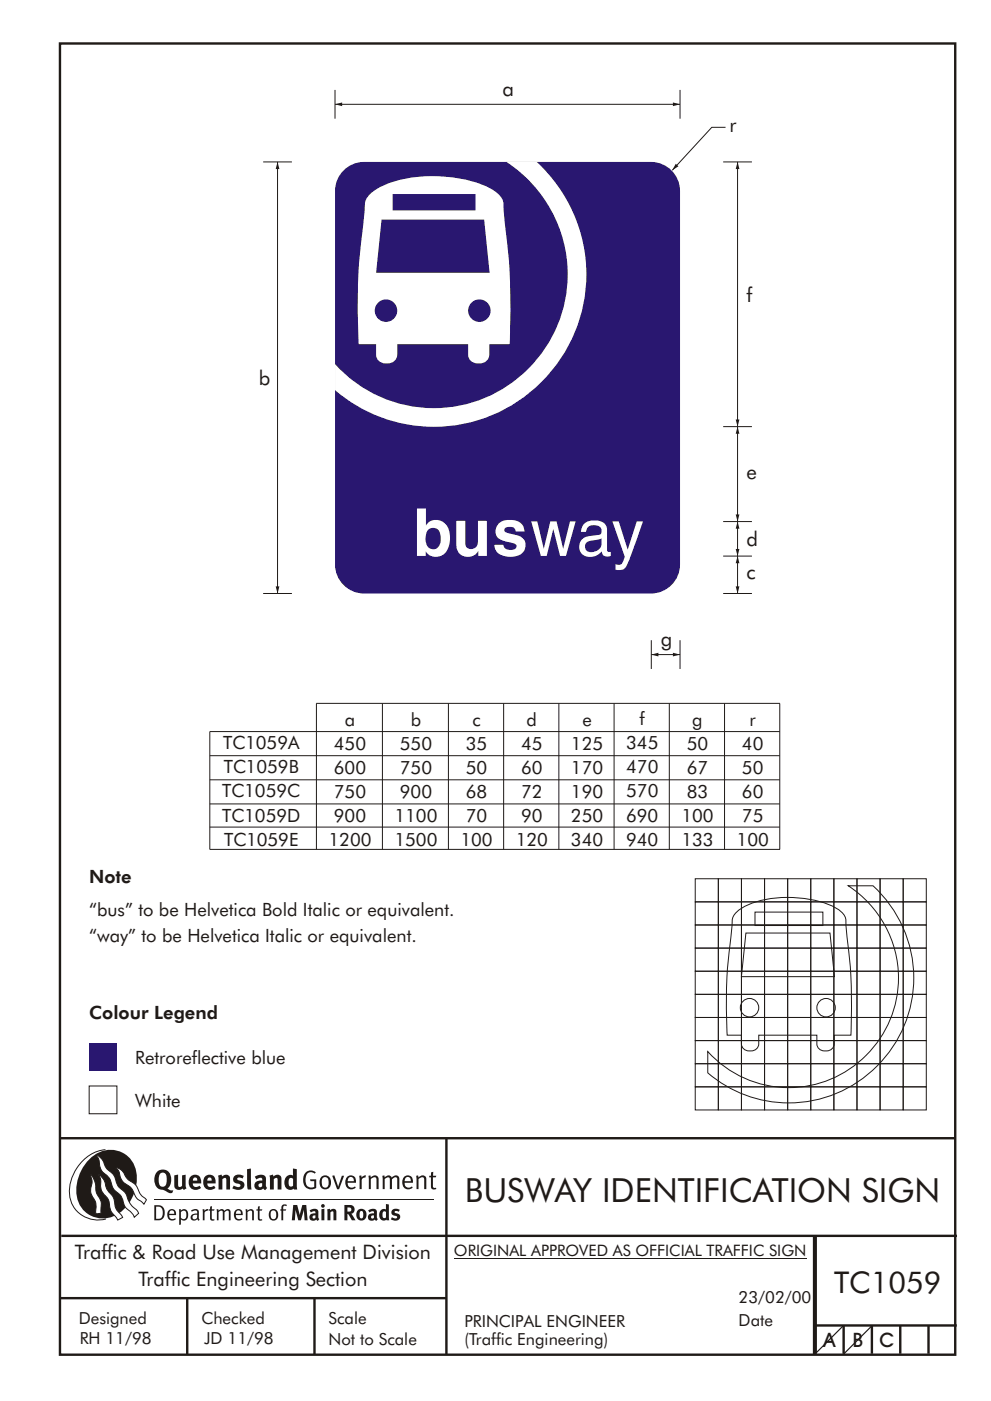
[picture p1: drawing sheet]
<svg xmlns="http://www.w3.org/2000/svg" width="210mm" height="297mm" viewBox="0 0 210 297" stroke-linecap="round" stroke-linejoin="round" font-family="sans-serif">
<g fill="none" stroke="#1f1a17" stroke-width=".51">
<path d="M12.7 9.2h190v278h-190zM12.7 241.3h190M94.7 241.4v45.8M12.7 275.2h82M13 262h190M39.7 275.2v12M66.7 275.2v12M172.7 262.2v25M173 262.2v24.8M173 281h30M179 281v6M185 281v6"/>
<path d="M191 281v6M197 281v6"/>
</g>
<g fill="none" stroke="#1f1a17" stroke-width=".21">
<path d="M147.5 186.3h4.9v4.9h-4.9zM147.5 191.2h4.9v4.9h-4.9zM147.5 196.1h4.9v4.9h-4.9zM152.4 186.3h4.9v4.9h-4.9zM152.4 191.2h4.9v4.9h-4.9zM152.4 196.1h4.9v4.9h-4.9zM156.3 193.4a15.3 15.3 0 0 1 9.1-3.1 22.7 22.7 0 0 1 12.4 2.5 3.1 3.1 0 0 1 1.7 3.1v.8a120.1 120.1 0 0 1 1 22.8h-3.5v1a1.88 1.88 0 0 1-1.9 2.3 1.88 1.88 0 0 1-1.8-2.3v-1h-11.3h-1v1a1.88 1.88 0 0 1-1.9 2.3 1.88 1.88 0 0 1-1.8-2.3v-1h-2.9a102.6 102.6 0 0 1 .9-22.7 4.4 4.4 0 0 1 1-3.4zM157.3 186.3h4.9v4.9h-4.9zM157.3 191.2h4.9v4.9h-4.9zM157.3 196.1h4.9v4.9h-4.9zM158.3 197.8h17.8l.9 9.3h-19.7zM160.2 193.4h14.4v2.8h-14.4z"/>
<path d="M162.2 186.3h4.9v4.9h-4.9zM162.2 191.2h4.9v4.9h-4.9zM162.2 196.1h4.9v4.9h-4.9zM167.1 186.3h4.9v4.9h-4.9zM167.1 191.2h4.9v4.9h-4.9zM167.1 196.1h4.9v4.9h-4.9zM172 186.3h4.9v4.9h-4.9zM172 191.2h4.9v4.9h-4.9zM172 196.1h4.9v4.9h-4.9zM176.9 186.3h4.9v4.9h-4.9zM176.9 191.2h4.9v4.9h-4.9zM176.9 196.1h4.9v4.9h-4.9z"/>
<path d="M180 187.8h5.2a26.5 26.5 0 0 1 2 37.1 26.5 26.5 0 0 1-37 2.6v-4.6a23.2 23.2 0 0 0 34.9-.6 23.2 23.2 0 0 0-5.1-34.5zM181.8 186.3h4.9v4.9h-4.9zM181.8 191.2h4.9v4.9h-4.9zM181.8 196.1h4.9v4.9h-4.9zM186.7 186.3h4.9v4.9h-4.9zM186.7 191.2h4.9v4.9h-4.9zM186.7 196.1h4.9v4.9h-4.9zM191.6 186.3h4.9v4.9h-4.9zM191.6 191.2h4.9v4.9h-4.9zM191.6 196.1h4.9v4.9h-4.9zM147.5 201h4.9v4.9h-4.9zM147.5 205.9h4.9v4.9h-4.9z"/>
<path d="M147.5 210.8h4.9v4.9h-4.9zM147.5 215.7h4.9v4.9h-4.9zM152.4 201h4.9v4.9h-4.9zM152.4 205.9h4.9v4.9h-4.9zM152.4 210.8h4.9v4.9h-4.9zM152.4 215.7h4.9v4.9h-4.9zM157.3 201h4.9v4.9h-4.9zM157.3 205.9h4.9v4.9h-4.9zM157.3 210.8h4.9v4.9h-4.9zM157.3 215.7h4.9v4.9h-4.9zM162.2 201h4.9v4.9h-4.9zM162.2 205.9h4.9v4.9h-4.9z"/>
<path d="M162.2 210.8h4.9v4.9h-4.9zM162.2 215.7h4.9v4.9h-4.9zM167.1 201h4.9v4.9h-4.9zM167.1 205.9h4.9v4.9h-4.9zM167.1 210.8h4.9v4.9h-4.9zM167.1 215.7h4.9v4.9h-4.9zM172 201h4.9v4.9h-4.9zM172 205.9h4.9v4.9h-4.9zM172 210.8h4.9v4.9h-4.9zM172 215.7h4.9v4.9h-4.9zM176.9 201h4.9v4.9h-4.9zM176.9 205.9h4.9v4.9h-4.9z"/>
<path d="M176.9 210.8h4.9v4.9h-4.9zM176.9 215.7h4.9v4.9h-4.9zM181.8 201h4.9v4.9h-4.9zM181.8 205.9h4.9v4.9h-4.9zM181.8 210.8h4.9v4.9h-4.9zM181.8 215.7h4.9v4.9h-4.9zM186.7 201h4.9v4.9h-4.9zM186.7 205.9h4.9v4.9h-4.9zM186.7 210.8h4.9v4.9h-4.9zM186.7 215.7h4.9v4.9h-4.9zM191.6 201h4.9v4.9h-4.9zM191.6 205.9h4.9v4.9h-4.9z"/>
<path d="M191.6 210.8h4.9v4.9h-4.9zM191.6 215.7h4.9v4.9h-4.9zM147.5 220.6h4.9v4.9h-4.9zM147.5 225.5h4.9v4.9h-4.9zM147.5 230.4h4.9v4.9h-4.9zM152.4 220.6h4.9v4.9h-4.9zM152.4 225.5h4.9v4.9h-4.9zM152.4 230.4h4.9v4.9h-4.9zM157.3 220.6h4.9v4.9h-4.9zM157.3 225.5h4.9v4.9h-4.9zM157.3 230.4h4.9v4.9h-4.9zM162.2 220.6h4.9v4.9h-4.9z"/>
<path d="M162.2 225.5h4.9v4.9h-4.9zM162.2 230.4h4.9v4.9h-4.9zM167.1 220.6h4.9v4.9h-4.9zM167.1 225.5h4.9v4.9h-4.9zM167.1 230.4h4.9v4.9h-4.9zM172 220.6h4.9v4.9h-4.9zM172 225.5h4.9v4.9h-4.9zM172 230.4h4.9v4.9h-4.9zM176.9 220.6h4.9v4.9h-4.9zM176.9 225.5h4.9v4.9h-4.9zM176.9 230.4h4.9v4.9h-4.9zM181.8 220.6h4.9v4.9h-4.9z"/>
<path d="M181.8 225.5h4.9v4.9h-4.9zM181.8 230.4h4.9v4.9h-4.9zM186.7 220.6h4.9v4.9h-4.9zM186.7 225.5h4.9v4.9h-4.9zM186.7 230.4h4.9v4.9h-4.9zM191.6 220.6h4.9v4.9h-4.9zM191.6 225.5h4.9v4.9h-4.9zM191.6 230.4h4.9v4.9h-4.9zM96.3 266.7h74.7"/>
<circle cx="159" cy="213.7" r="1.95"/>
<circle cx="175.3" cy="213.7" r="1.95"/>
</g>
<path d="M18.9 221.3h5.9v5.8h-5.9z" fill="#291770"/>
<path d="M18.9 230.2h5.9v5.9h-5.9z" fill-rule="evenodd" fill="#fff" stroke="#1f1a17" stroke-width=".21"/>
<path d="M72.9 36.1a6.1 6.1 0 0 1 4.3-1.8h60.9a6.2 6.2 0 0 1 6.2 6.2v79.2a6.2 6.2 0 0 1-6.2 6.1h-60.9a6.2 6.2 0 0 1-6.1-6.1v-79.2a6.1 6.1 0 0 1 1.8-4.4z" fill-rule="evenodd" fill="#291770"/>
<path d="M78.4 41.3a3.3 3.3 0 0 0-1 2.9l-.1 .9a136.7 136.7 0 0 0-1.2 27.9h3.7v1.3a2.16 2.16 0 0 0 2.5 2.7 2.1 2.1 0 0 0 2-2.7v-1.3h6.2h8.8v1.3a2.16 2.16 0 0 0 2.6 2.7 2.1 2.1 0 0 0 1.9-2.7v-1.3h4.2a138.1 138.1 0 0 0-1.1-28 5 5 0 0 0-.9-3.6 16.9 16.9 0 0 0-9.3-3.7 28.1 28.1 0 0 0-15.7 1.8l-1.9 1.2zM83.3 41.1h17.6v3.5h-17.6zM79.5 65.9a2.4 2.4 0 0 1 4.8 0 2.4 2.4 0 0 1-4.8 0zM81 46.6h21.7l1.2 11.2h-24.1zM99.3 65.9a2.4 2.4 0 0 1 4.8 0 2.4 2.4 0 0 1-4.8 0zM107.4 34.3a28.3 28.3 0 0 1 6.3 42.2 28.3 28.3 0 0 1-42.6 .7v5.5a32.3 32.3 0 0 0 45.1-3.2 32.3 32.3 0 0 0-2.3-45.2z" fill-rule="evenodd" fill="#fff"/>
<path d="M156.5 117.9v7.9" fill="none" stroke="#1f1a17" stroke-width=".21"/>
<g fill="#1f1a17">
<path d="M156.1 124.3h.8l-.4 1.5z" fill-rule="evenodd"/>
<path d="M156.5 117.9l.4 1.5h-.8z" fill-rule="evenodd"/>
</g>
<path d="M156.5 110.6v7.3" fill="none" stroke="#1f1a17" stroke-width=".21"/>
<g fill="#1f1a17">
<path d="M156.1 116.4h.8l-.4 1.5z" fill-rule="evenodd"/>
<path d="M156.5 110.6l.4 1.5h-.8z" fill-rule="evenodd"/>
</g>
<path d="M156.5 90.5v20.1" fill="none" stroke="#1f1a17" stroke-width=".21"/>
<g fill="#1f1a17">
<path d="M156.1 109.1h.8l-.4 1.5z" fill-rule="evenodd"/>
<path d="M156.5 90.5l.4 1.5h-.8z" fill-rule="evenodd"/>
</g>
<path d="M156.5 34.3v56.2" fill="none" stroke="#1f1a17" stroke-width=".21"/>
<g fill="#1f1a17">
<path d="M156.1 88.9h.8l-.4 1.6z" fill-rule="evenodd"/>
<path d="M156.5 34.3l.4 1.5h-.8z" fill-rule="evenodd"/>
</g>
<path d="M153.9 27h-2.9l-8.4 9.1" fill="none" stroke="#1f1a17" stroke-width=".21"/>
<path d="M143.4 34.7l.5 .6-1.3 .8z" fill-rule="evenodd" fill="#1f1a17"/>
<path d="M71.1 22.1h73.2" fill="none" stroke="#1f1a17" stroke-width=".21"/>
<g fill="#1f1a17">
<path d="M142.8 21.7l1.5 .4-1.5 .4 1.5-.4-1.5 .4z" fill-rule="evenodd"/>
<path d="M71.1 22.1l1.5-.4v.8z" fill-rule="evenodd"/>
</g>
<path d="M144.3 19.1v6.1M153.4 34.3h6.1M153.4 90.5h6.1M153.4 117.9h6.1M153.4 110.6h6.1M138.2 138.8h6.1" fill="none" stroke="#1f1a17" stroke-width=".21"/>
<g fill="#1f1a17">
<path d="M142.8 138.4l1.5 .4-1.5 .4 1.5-.4-1.5 .4z" fill-rule="evenodd"/>
<path d="M138.2 138.8l1.5-.4v.8z" fill-rule="evenodd"/>
</g>
<path d="M71.1 19.1v6.1M58.9 34.3v91.5M138.2 135.7v6.1M144.3 135.7v6.1M153.4 125.8h6.1" fill="none" stroke="#1f1a17" stroke-width=".21"/>
<g fill="#1f1a17">
<path d="M58.5 124.3h.8l-.4 1.5z" fill-rule="evenodd"/>
<path d="M58.9 34.3l.4 1.5h-.8z" fill-rule="evenodd"/>
</g>
<g fill="none" stroke="#1f1a17" stroke-width=".21">
<path d="M55.8 34.3h6.1M55.8 125.8h6.1M67.1 149.1h98.4M67.1 149.2v30.9M81.1 149.2v30.9M95.1 149.2v30.9M106.9 149.2v30.9M118.6 149.2v30.9M130.3 149.2v30.9M142 149.2v30.9M153.7 149.2v30.9M165.4 155.1h-120.9v25h121"/>
<path d="M165.4 149.2v30.9M44.5 160.2h120.9M44.5 165.3h120.9M44.5 170.4h120.9M44.5 175.4h120.9"/>
</g>
<path d="M178.9 281.1l-6 6" fill="none" stroke="#1f1a17" stroke-width=".25"/>
<g fill="#1f1a17">
<path d="M64.9 248.5a1.61 1.61 0 0 1 2.1 .1l-.2 .2a1.17 1.17 0 0 0-1.4-.1 1.17 1.17 0 0 0-.6 1.2 1.42 1.42 0 0 0 1.2 1.9l.7-.2v-1.2h-.8l-.1-.4h1.3v1.9a1.82 1.82 0 0 1-2.2-.1 1.82 1.82 0 0 1-.6-2.1l.2-.7z" fill-rule="evenodd"/>
<path d="M68.2 249.5a1.77 1.77 0 0 0 .4 2.6 1.39 1.39 0 0 0 1.4-.5 1.39 1.39 0 0 0 .2-1.5 1.19 1.19 0 0 0-2-.6zM68.5 249.7a.83 .83 0 0 1 1 .1 .83 .83 0 0 1 .2 1 .75 .75 0 0 1-.6 1 .75 .75 0 0 1-.8-.8v-.9z" fill-rule="evenodd"/>
<path d="M70.5 249.3l.4-.1 .8 2.4 .8-2.3h.5l-1.1 2.8h-.4z" fill-rule="evenodd"/>
<path d="M73.6 249.6a1.74 1.74 0 0 0 .5 2.5h.9l.5-.3-.2-.3a.89 .89 0 0 1-1.1 .2 .89 .89 0 0 1-.4-.9h1.7a1.15 1.15 0 0 0-.4-1.4 1.15 1.15 0 0 0-1.5 .2zM74 249.8a.67 .67 0 0 1 .8-.2 .67 .67 0 0 1 .3 .8h-1.3z" fill-rule="evenodd"/>
<path d="M76.2 249.3l.4-.1 .1 .4 .5-.3 .5-.1-.2 .5a.61 .61 0 0 0-.8 .6v1.8h-.4z" fill-rule="evenodd"/>
<path d="M78.1 249.3l.5-.1 .1 .4a.89 .89 0 0 1 .9-.4 .89 .89 0 0 1 .7 .8v2.1h-.4v-2.1l-.1-.3-.3-.1-.8 .4v2.1h-.4z" fill-rule="evenodd"/>
<path d="M81.1 249.3l.4-.1 .1 .4a.83 .83 0 0 1 .8-.4 .83 .83 0 0 1 .7 .5 .86 .86 0 0 1 .9-.5 .86 .86 0 0 1 .7 .8v2.1h-.4l-.1-2.3a.5 .5 0 0 0-.8 0l-.2 .2v2.1h-.5v-2.2l-.4-.3-.7 .4v2.1h-.4z" fill-rule="evenodd"/>
<path d="M85.7 249.6a1.74 1.74 0 0 0 .5 2.5h.9l.5-.3-.2-.3a.89 .89 0 0 1-1.1 .2 .89 .89 0 0 1-.4-.9h1.7a1.15 1.15 0 0 0-.5-1.4 1.15 1.15 0 0 0-1.4 .2zM86 249.8a.67 .67 0 0 1 .9-.2 .67 .67 0 0 1 .3 .8h-1.3z" fill-rule="evenodd"/>
<path d="M88.3 249.3l.4-.1 .1 .4a.89 .89 0 0 1 .9-.4 .89 .89 0 0 1 .7 .8v2.1h-.4v-2.1l-.1-.3-.3-.1-.8 .4v2.1h-.4z" fill-rule="evenodd"/>
<path d="M91.5 248.6l.4-.2v.9h.7l-.2 .3h-.5v2.1l.1 .1h.5l.1 .3a.71 .71 0 0 1-1.2-.5v-2h-.3v-.3h.3z" fill-rule="evenodd"/>
<path d="M37 249.2l.8-.2v2a.46 .46 0 0 0 .2 .7 .46 .46 0 0 0 .6-.3v-2.2l.8-.1v2.3l.2 .5-.6 .4-.2-.3a1.03 1.03 0 0 1-1.2 .2 1.03 1.03 0 0 1-.6-1z" fill-rule="evenodd"/>
<path d="M40.4 249.5a1.64 1.64 0 0 0 0 2.3 1.64 1.64 0 0 0 2.3 .1l-.4-.5a.78 .78 0 0 1-.9 .3 .78 .78 0 0 1-.5-.8h1.8a1.37 1.37 0 0 0-.6-1.6 1.37 1.37 0 0 0-1.7 .2zM41 249.8a.48 .48 0 0 1 .7-.1 .48 .48 0 0 1 .2 .6h-1z" fill-rule="evenodd"/>
<path d="M43.5 249.5a1.65 1.65 0 0 0-.2 2 1.65 1.65 0 0 0 1.9 .7l.5-.3-.3-.5a.78 .78 0 0 1-.9 .3 .78 .78 0 0 1-.5-.8h1.8a1.37 1.37 0 0 0-.6-1.6 1.37 1.37 0 0 0-1.7 .2zM44.1 249.8a.48 .48 0 0 1 .6-.1 .48 .48 0 0 1 .2 .6h-.9z" fill-rule="evenodd"/>
<path d="M46.3 249.3l.7-.3 .1 .4a.95 .95 0 0 1 1-.3 .95 .95 0 0 1 .7 .9v2.2h-.8v-2.3l-.3-.2-.5 .3v2.2h-.8z" fill-rule="evenodd"/>
<path d="M49.7 249.4a1.73 1.73 0 0 1 2-.1l-.2 .6-.6-.2a.42 .42 0 0 0-.6 .3l.2 .2a1.23 1.23 0 0 1 1.4 1 1.47 1.47 0 0 1-2.3 .9l-.3-.2 .3-.5 .7 .3a.47 .47 0 0 0 .7-.3 .87 .87 0 0 0-1-.6l-.4-.2-.1-.4z" fill-rule="evenodd"/>
<path d="M54.1 249.5l.3 .6 .3-.2a.62 .62 0 0 1 .9 0v.4a1.21 1.21 0 0 0-1.3 .3 1.21 1.21 0 0 0-.2 1.4 1.19 1.19 0 0 0 1.7 0l.5 .3 .4-.4-.3-.4v-1.3a.96 .96 0 0 0-1.3-1.1zM55 251l.6-.1v.6a.43 .43 0 0 1-.6 .1 .43 .43 0 0 1 0-.6z" fill-rule="evenodd"/>
<path d="M57.2 249.3l.7-.3 .1 .4a.95 .95 0 0 1 1-.3 .95 .95 0 0 1 .7 .9v2.2h-.8v-2.3l-.3-.2-.5 .3v2.2h-.8z" fill-rule="evenodd"/>
<path d="M62.2 247.7v1.6a1.29 1.29 0 0 0-1.4 .1 1.29 1.29 0 0 0-.5 1.3 1.24 1.24 0 0 0 .5 1.4 1.24 1.24 0 0 0 1.5-.1l.1 .2h.7l-.1-4.3zM61.5 249.8h.4l.3 .1v1.5l-.3 .2a.48 .48 0 0 1-.6-.5 1.52 1.52 0 0 1 .2-1.3z" fill-rule="evenodd"/>
<path d="M52.4 247.9l.8-.2 .2 4.5h-.8l-.1-.2z" fill-rule="evenodd"/>
</g>
<path d="M22.4 243.8a9 9 0 0 0-7.4 10.8 6.2 6.2 0 0 0 7.5 3.8M32.7 254.3h59.4" fill="none" stroke="#1f1a17" stroke-width=".21"/>
<path d="M19.1 245.6a5.7 5.7 0 0 1 6.5-1.4 5.7 5.7 0 0 1 3.4 5.7 8.6 8.6 0 0 1-6.2 8.4 5.7 5.7 0 0 1-6.5-7.1 9.9 9.9 0 0 1 2.8-5.6z" fill-rule="evenodd" fill="#1f1a17"/>
<path d="M24.4 247.5a3.1 3.1 0 0 1 2.3 2.1l.8 .8a3.2 3.2 0 0 1 2 2.3l.4 .7 1.2 1-.6 .9-.2-.3a3.5 3.5 0 0 1-1.9-2 3.8 3.8 0 0 0-2.1-2.2 3.5 3.5 0 0 1-1-2.3zM20.4 244.9a3.4 3.4 0 0 1 1.9 2.4l.7 .9a3.3 3.3 0 0 1 1.7 2.5 4.4 4.4 0 0 0 1.7 2l.3 .3a6.1 6.1 0 0 0 2.5 3.7l.2 .5-.9 .9a6.1 6.1 0 0 0-1.9-2.2l-.4-.7a3.6 3.6 0 0 0-1.9-2.9l-.6-1a3.6 3.6 0 0 0-1.9-2.8 3.7 3.7 0 0 1-.8-2.4zM21 249.1a3.4 3.4 0 0 1 1.5 2.7l.6 .9a3.8 3.8 0 0 1 1.4 3.1l.3 .8 1.2 1.5-1 .6-.5-.8a3.2 3.2 0 0 1-1.3-2.8 4.3 4.3 0 0 0-1.4-2.2 4.7 4.7 0 0 1-.5-2.9zM19.2 249a5.1 5.1 0 0 1 1.2 3.7l.3 .7a3.1 3.1 0 0 1 .7 3l.1 .8-1.1 .2-.1-.8a3.5 3.5 0 0 0-.9-3.2 3.6 3.6 0 0 1 .1-2.6z" fill-rule="evenodd" fill="#fff" stroke="#1f1a17" stroke-width=".21"/>
<g fill="#1f1a17">
<path d="M33.4 248.4a2.51 2.51 0 0 0 .4 3.7l.8 .2a2.78 2.78 0 0 0 2 .6l.2-.5h-.6l-.7-.4a2.56 2.56 0 0 0 0-3.8 1.83 1.83 0 0 0-2.1 .2zM34 248.8a.87 .87 0 0 1 1 0 .87 .87 0 0 1 .4 .9v.4a1.17 1.17 0 0 1-.9 1.5h-.3a2.38 2.38 0 0 1-.2-2.8z" fill-rule="evenodd"/>
<path d="M33.1 255.8v2.6a1.12 1.12 0 0 0 1.2-.3 1.12 1.12 0 0 0 .2-1.1l-.1-.6-.3-.4zM32.7 255.5h1.1a1.67 1.67 0 0 1 1.2 1.7 1.67 1.67 0 0 1-1.3 1.5h-1zM36.1 256.8l-.2 .6h1.1a.55 .55 0 0 0-.3-.7 .55 .55 0 0 0-.6 .1zM35.8 256.7a.95 .95 0 0 1 1.2-.2 .95 .95 0 0 1 .4 1.1h-1.5a.72 .72 0 0 0 .4 .8 .72 .72 0 0 0 .9-.1l.1 .2a1.15 1.15 0 0 1-1.5 0 1.15 1.15 0 0 1-.2-1.5zM38.4 257v1.2a.7 .7 0 0 0 .9 .1 .7 .7 0 0 0 .2-.9 .61 .61 0 0 0-.4-.7 .61 .61 0 0 0-.7 .3zM38 256.4l.3-.1 .1 .4a.95 .95 0 0 1 1.2-.2 .95 .95 0 0 1 .3 1.2 .92 .92 0 0 1-.5 1 .92 .92 0 0 1-1-.2v1.1l-.4 .1zM40.9 257.8a.5 .5 0 0 0 .2 .7 .5 .5 0 0 0 .7-.3v-.7zM40.5 256.7a1 1 0 0 1 1.7 .2v1.4l.2 .3-.2 .2-.3-.3a.78 .78 0 0 1-1.4-.1 .78 .78 0 0 1 .8-1.1h.5a.58 .58 0 0 0-.3-.7 .58 .58 0 0 0-.7 .3zM43 256.4l.3-.1 .1 .4 .3-.3h.5l-.2 .3a.52 .52 0 0 0-.6 .6v1.4h-.4zM44.6 255.8l.4-.1-.1 .7h.6l-.1 .3h-.5v1.5a.35 .35 0 0 0 .6 .3v.2a.57 .57 0 0 1-.6 .1 .57 .57 0 0 1-.3-.5v-1.6h-.3v-.3h.3zM45.9 256.4l.4-.1 .1 .4 .2-.2a.64 .64 0 0 1 1 .2 .7 .7 0 0 1 .8-.4 .7 .7 0 0 1 .5 .7v1.7h-.4v-1.7l-.2-.3-.7 .3v1.7h-.3v-1.6a.38 .38 0 0 0-.3-.5 .38 .38 0 0 0-.5 .3l-.1 .1v1.7h-.4zM50.2 256.8l-.2 .6h1.1a.55 .55 0 0 0-.2-.7 .55 .55 0 0 0-.7 .1zM49.9 256.7a.95 .95 0 0 1 1.2-.2 .95 .95 0 0 1 .4 1.1h-1.5a.72 .72 0 0 0 .4 .8 .72 .72 0 0 0 .9-.1l.1 .2a1.15 1.15 0 0 1-1.5 0 1.15 1.15 0 0 1-.2-1.5zM52.1 256.4l.3-.1 .1 .4a.72 .72 0 0 1 .8-.4 .72 .72 0 0 1 .6 .7v1.7h-.4v-1.5a.45 .45 0 0 0-.3-.6 .45 .45 0 0 0-.5 .3l-.2 .1v1.7h-.3zM54.7 255.8l.4-.1v.7h.6l-.1 .3h-.5v1.5a.35 .35 0 0 0 .5 .3v.2a.57 .57 0 0 1-.6 .1 .57 .57 0 0 1-.3-.5v-1.6h-.3v-.3h.3zM57.6 256.8l-.2 .7a.65 .65 0 0 0 .3 .9 .65 .65 0 0 0 .8-.3l.1-.1a.93 .93 0 0 0-.7-1.4zM57.3 256.7a1.12 1.12 0 0 1 1.4 0 1.12 1.12 0 0 1 .2 1.4 1.01 1.01 0 0 1-1.2 .7 1.01 1.01 0 0 1-.7-1.2zM59.9 255.5l.5-.2 .5 .2-.2 .2-.3-.1-.3 .2v.6h.6l-.1 .3h-.5v2h-.4v-2h-.2v-.3h.2zM62.2 255.5l-.3 3.2h.7l.1-2.2 .6 2.2h.5l.7-2.2 .1 2.2h.7l-.3-3.2h-.9l-.5 2.1-.5-2.1zM65.7 256.6l.3 .5a.51 .51 0 0 1 .5-.3 .51 .51 0 0 1 .4 .4v.1a.88 .88 0 0 0-1.1 .3 .88 .88 0 0 0 .2 1.1 .9 .9 0 0 0 1.1-.1l.3 .3 .4-.4-.3-.3v-1.1a.87 .87 0 0 0-.4-.8 .87 .87 0 0 0-1 .1zM66.4 257.8l.5-.1v.5l-.1 .1h-.3l-.2-.1zM68.2 256.4v2.3h.6v-2.4zM68.1 255.7a.4 .4 0 0 0 .8 0 .4 .4 0 0 0-.8 0zM69.4 256.4l.1 2.3h.6v-1.7a.33 .33 0 0 1 .4-.2 .33 .33 0 0 1 .2 .4v1.5h.7v-1.7a.75 .75 0 0 0-.6-.7 .75 .75 0 0 0-.8 .3v-.3zM73.1 255.5v3.2h.6v-1.3l.3 .2 .7 1.1h.7l-.9-1.4a.94 .94 0 0 0 .7-1 .94 .94 0 0 0-.9-.8zM73.7 256a.51 .51 0 0 1 .7 .1 .51 .51 0 0 1-.1 .8h-.6zM75.9 256.6a1.19 1.19 0 0 0-.1 1.8 1.19 1.19 0 0 0 1.7-.1 1.19 1.19 0 0 0 0-1.6 1.19 1.19 0 0 0-1.6-.1zM76.5 256.8h.2a.99 .99 0 0 1 0 1.5 1.06 1.06 0 0 1-.2-1.5zM78.1 256.6l.3 .5a.51 .51 0 0 1 .5-.3 .51 .51 0 0 1 .4 .4v.1a.88 .88 0 0 0-1.1 .3 .88 .88 0 0 0 .2 1.1 .9 .9 0 0 0 1.1-.1l.3 .3 .4-.4-.2-.3v-1.1a.87 .87 0 0 0-.5-.8 .87 .87 0 0 0-1 .1zM78.9 257.8l.4-.1v.5l-.1 .1h-.3l-.2-.1zM81.9 255.3v1.1a1.2 1.2 0 0 0-1.4 .6 1.2 1.2 0 0 0 .2 1.5l.5 .3 .8-.2v.1h.6l-.1-3.3zM81.4 256.9l.5 .1-.1 1.2a.46 .46 0 0 1-.5 0 .46 .46 0 0 1-.2-.6zM83.3 256.5a.79 .79 0 0 0-.2 1 .79 .79 0 0 0 1 .3 .33 .33 0 0 1 0 .5 .33 .33 0 0 1-.5 0l-.5-.2-.2 .4a1.15 1.15 0 0 0 1.2 .3 1.15 1.15 0 0 0 .8-1 1.49 1.49 0 0 0-1.2-.7 .4 .4 0 0 1 .3-.4 .4 .4 0 0 1 .4 .1l.2 .1 .2-.4a1.47 1.47 0 0 0-1.5 0z" fill-rule="evenodd"/>
</g>
<path d="M185 281.1l-6 6" fill="none" stroke="#1f1a17" stroke-width=".25"/>
<text font-size="14" fill="#fff" x="87.6" y="117.9">busway</text>
<text font-size="7.1" fill="#1f1a17" x="98.6" y="255">BUSWAY IDENTIFICATION SIGN</text>
<text font-size="6.3" fill="#1f1a17" x="177" y="274.1">TC1059</text>
<g font-size="4.3" fill="#1f1a17">
<text x="106.6" y="20.3">a</text>
<text x="154.8" y="28">r</text>
<text x="158.4" y="64">f</text>
<text x="54.9" y="81.7">b</text>
<text x="158.4" y="101.5">e</text>
<text x="158.4" y="115.8">d</text>
<text x="158.4" y="122.8">c</text>
<text x="140.2" y="137">g</text>
</g>
<g font-size="4.2" fill="#1f1a17">
<text x="15.9" y="267">Traffic &amp; Road Use Management Division</text>
<text x="29.4" y="272.6">Traffic Engineering Section</text>
<text x="174.7" y="285.6">A</text>
<text x="180.9" y="285.6">B</text>
<text x="186.6" y="285.6">C</text>
</g>
<g font-size="3.9" fill="#1f1a17">
<text x="73.2" y="153.8">a</text>
<text x="87.2" y="153.8">b</text>
<text x="100.2" y="153.8">c</text>
<text x="111.7" y="153.8">d</text>
<text x="123.6" y="153.8">e</text>
<text x="135.7" y="153.8">f</text>
<text x="146.9" y="153.8">g</text>
<text x="159" y="153.8">r</text>
<text x="47.4" y="158.9">TC1059A</text>
<text x="70.8" y="158.9">450</text>
<text x="84.8" y="158.9">550</text>
<text x="98.8" y="158.9">35</text>
<text x="110.6" y="158.9">45</text>
<text x="121.1" y="158.9">125</text>
<text x="132.8" y="158.9">345</text>
<text x="145.7" y="158.9">50</text>
<text x="157.4" y="158.9">40</text>
<text x="47.5" y="164">TC1059B</text>
<text x="70.8" y="164">600</text>
<text x="84.8" y="164">750</text>
<text x="98.8" y="164">50</text>
<text x="110.6" y="164">60</text>
<text x="121.1" y="164">170</text>
<text x="132.8" y="164">470</text>
<text x="145.7" y="164">67</text>
<text x="157.4" y="164">50</text>
<text x="47.2" y="169.1">TC1059C</text>
<text x="70.8" y="169.2">750</text>
<text x="84.8" y="169.2">900</text>
<text x="98.8" y="169.2">68</text>
<text x="110.6" y="169.2">72</text>
<text x="121.1" y="169.2">190</text>
<text x="132.8" y="169.1">570</text>
<text x="145.7" y="169.2">83</text>
<text x="157.4" y="169.2">60</text>
<text x="47.2" y="174.2">TC1059D</text>
<text x="47.6" y="179.3">TC1059E</text>
<text x="69.7" y="179.4">1200</text>
<text x="70.8" y="174.3">900</text>
<text x="83.7" y="179.4">1500</text>
<text x="83.7" y="174.3">1100</text>
<text x="97.7" y="179.4">100</text>
<text x="98.8" y="174.3">70</text>
<text x="109.4" y="179.4">120</text>
<text x="110.6" y="174.3">90</text>
<text x="121.1" y="174.3">250</text>
<text x="121.1" y="179.4">340</text>
<text x="132.8" y="179.3">940</text>
<text x="132.8" y="174.2">690</text>
<text x="144.6" y="174.3">100</text>
<text x="144.6" y="179.4">133</text>
<text x="156.3" y="179.4">100</text>
<text x="157.4" y="174.3">75</text>
<text x="18.9" y="187.3">Note</text>
<text x="18.9" y="194.2">“bus” to be Helvetica Bold Italic or equivalent.</text>
<text x="18.9" y="199.8">“way” to be Helvetica Italic or equivalent.</text>
<text x="18.9" y="216.1">Colour Legend</text>
<text x="28.7" y="225.7">Retroreflective blue</text>
<text x="28.7" y="234.7">White</text>
</g>
<g font-size="3.5" fill="#1f1a17">
<text x="16.7" y="280.7">Designed</text>
<text x="42.7" y="280.7">Checked</text>
<text x="69.7" y="280.7">Scale</text>
<text x="98.5" y="281.4">PRINCIPAL ENGINEER</text>
<text x="156.7" y="281.2">Date</text>
<text x="156.7" y="276.2">23/02/00</text>
<text x="16.9" y="284.9">RH 11/98</text>
<text x="43.3" y="284.9">JD 11/98</text>
<text x="69.7" y="285.2">Not to Scale</text>
<text x="98.5" y="285.1">(Traffic Engineering)</text>
</g>
<text font-size="3.4" fill="#1f1a17" x="96.3" y="266.3">ORIGINAL APPROVED AS OFFICIAL TRAFFIC SIGN</text>
</svg>
